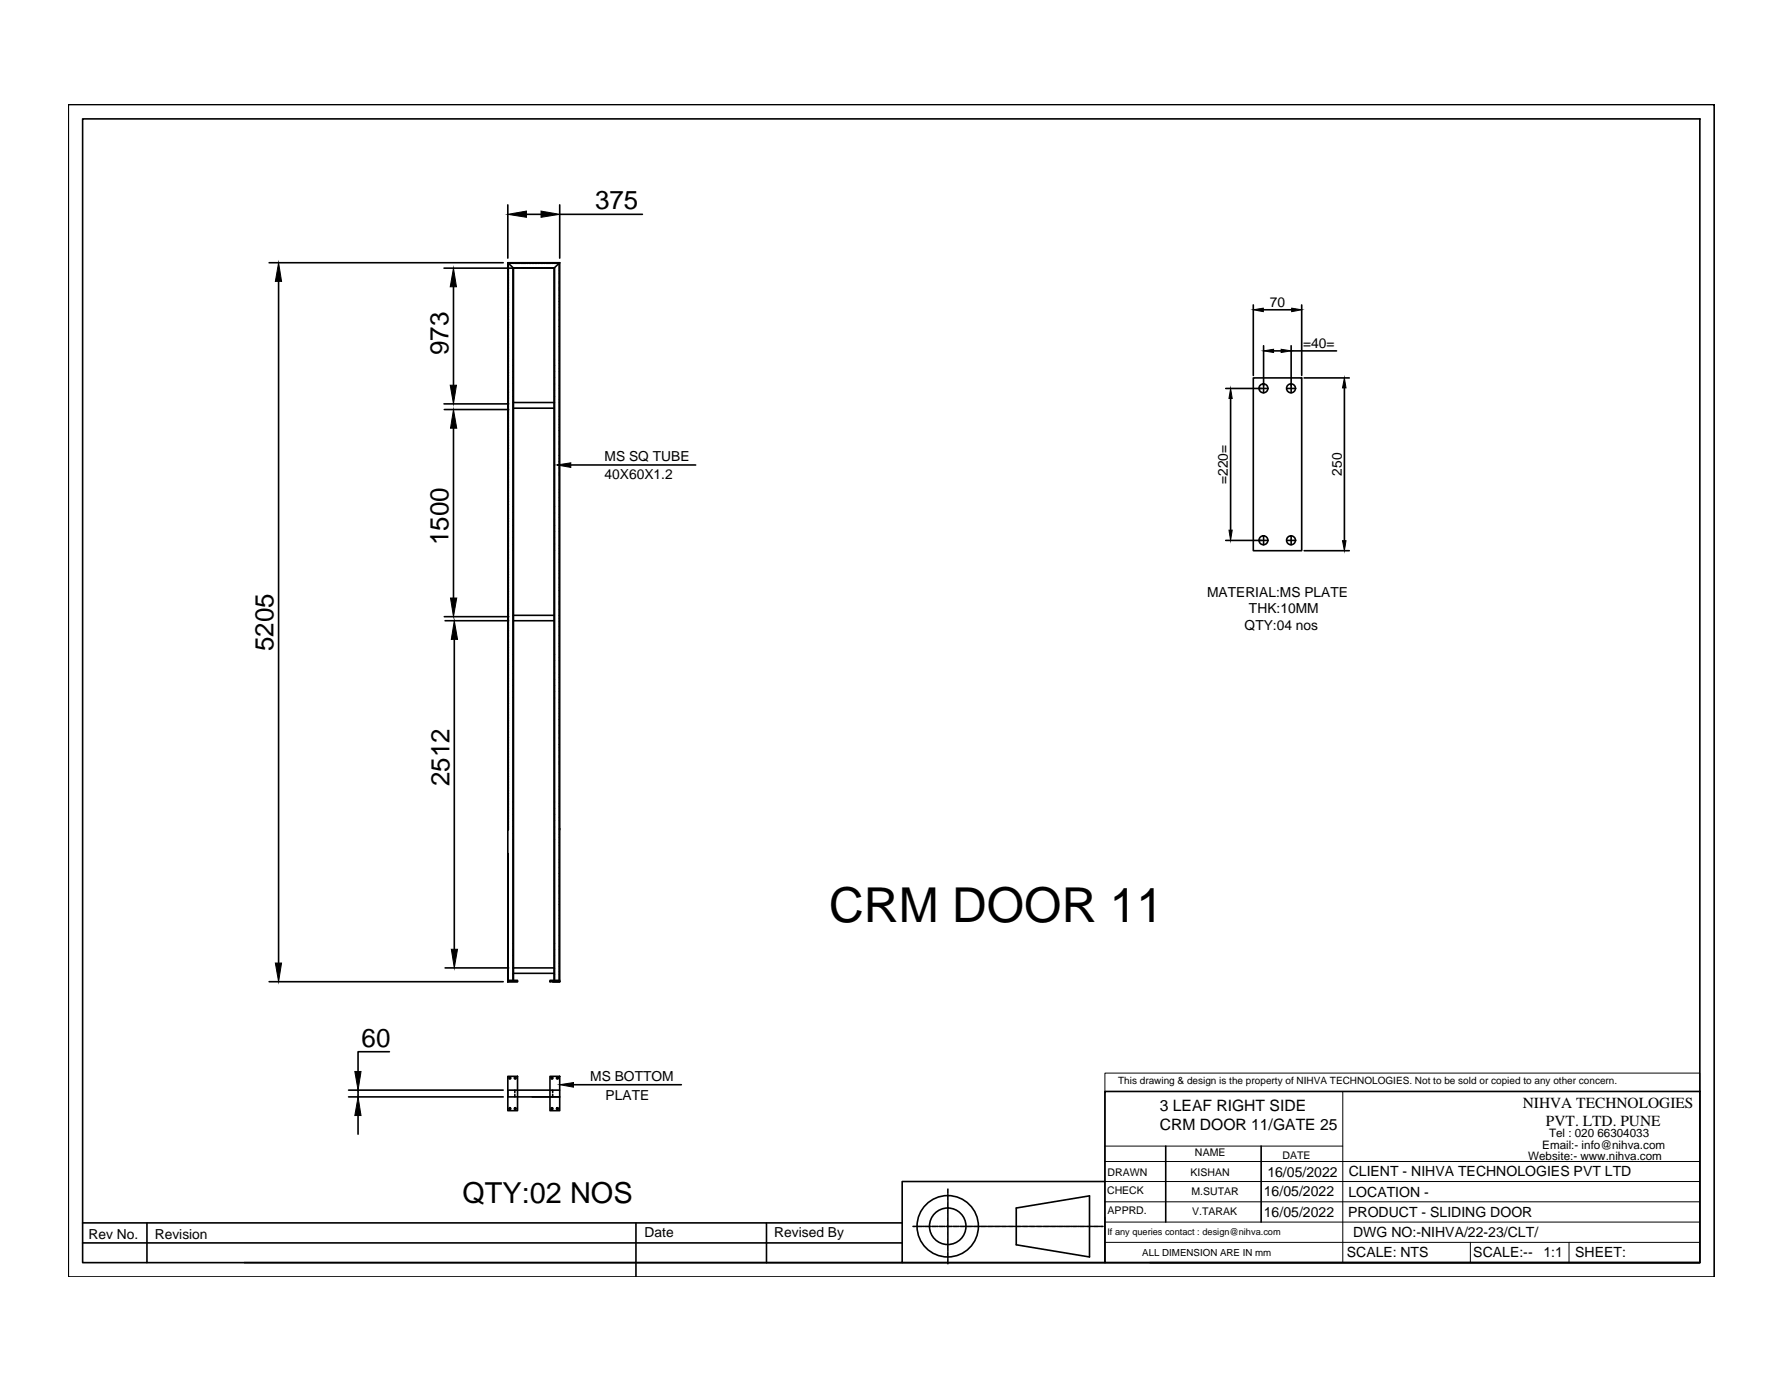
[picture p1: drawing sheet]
<svg xmlns="http://www.w3.org/2000/svg" width="279mm" height="216mm" viewBox="0 0 279 216" stroke-linecap="round" stroke-linejoin="round" font-family="sans-serif">
<!-- layer: 0 -->
<g fill="none" stroke="#000" stroke-width=".25">
<path d="M10.7 16.4h257.8v183.5h-257.8zM12.9 18.6h253.3v179.1h-253.3zM79.5 32.1v8.3M82.5 33.6h2.2M87.7 32.1v8.3M87.7 33.6h12.9M42.1 41.1h36.7M43.6 44.1v106.7M69.5 42h17.3M71 44.9v15.4M79.6 41.4v.2M79.6 41.7v.2"/>
<path d="M79.6 41.9v.2M79.6 42.1v.2M79.6 42.4v.2M79.6 42.7v.1M79.6 42.9v.1M79.6 43.1v.2M79.6 43.4v.1M79.6 43.6v.2M79.6 43.9v.1M79.6 44.1v.2M79.6 44.4v.1M79.6 44.6v.2"/>
<path d="M79.6 44.9v.1M79.6 45.1v.1M79.6 45.3v.2M79.6 45.6v.1M79.6 45.8v.2M79.6 46v.2M79.6 46.3v.2M79.6 46.6v.1M79.6 46.8v.1M79.6 47v.2M79.6 47.3v.1M79.6 47.5v.2"/>
<path d="M79.6 47.8v.1M79.6 48v.2M79.6 48.2v.2M79.6 48.5v.2M79.6 48.8v.1M79.6 49v.1M79.6 49.2v.2M79.6 49.5v.1M79.6 49.7v.2M79.6 49.9v.2M79.6 50.2v.2M79.6 50.4v.2"/>
<path d="M79.6 50.7v.1M79.6 50.9v.2M79.6 51.2v.1M79.6 51.4v.2M79.6 51.7v.1M79.6 51.9v.2M79.6 52.1v.2M79.6 52.4v.2M79.6 52.6v.2M79.6 52.9v.1M79.6 53.1v.2M79.6 53.4v.1"/>
<path d="M79.6 53.6v.1M79.6 53.8v.2M79.6 54.1v.2M79.6 54.3v.2M79.6 54.6v.1M79.6 54.8v.2M79.6 55.1v.1M79.6 55.3v.2M79.6 55.6v.1M79.6 55.8v.2M79.6 56v.2M79.6 56.3v.2"/>
<path d="M79.6 56.5v.2M79.6 56.8v.1M79.6 57v.2M79.6 57.3v.1M79.6 57.5v.1M79.6 57.7v.2M79.6 58v.2M79.6 58.2v.2M79.6 58.4v.2M79.6 58.7v.2M79.6 59v.1M79.6 59.2v.2"/>
<path d="M79.6 59.4v.2M79.6 59.7v.1M79.6 59.9v.2M79.8 41.2h-.2v.1M79.9 41.2h.1M80.1 41.2h.1M80.3 41.2h.2M80.3 42.1v.2M80.3 42.4v.2M80.3 42.7v.1M80.3 42.9v.1M80.3 43.1v.2"/>
<path d="M80.3 43.4v.1M80.3 43.6v.2M80.3 43.8v.2M80.3 44.1v.2M80.3 44.4v.1M80.3 44.6v.1M80.3 44.8v.2M80.3 45.1v.1M80.3 45.3v.2M80.3 45.6v.1M80.3 45.8v.2M80.3 46v.2"/>
<path d="M80.3 46.3v.2M80.3 46.6v.1M80.3 46.8v.1M80.3 47v.2M80.3 47.3v.1M80.3 47.5v.2M80.3 47.7v.2M80.3 48v.2M80.3 48.2v.2M80.3 48.5v.1M80.3 48.7v.2M80.3 49v.1"/>
<path d="M80.3 49.2v.2M80.3 49.5v.1M80.3 49.7v.2M80.3 49.9v.2M80.3 50.2v.2M80.3 50.4v.2M80.3 50.7v.1M80.3 50.9v.2M80.3 51.2v.1M80.3 51.4v.1M80.3 51.6v.2M80.3 51.9v.2"/>
<path d="M80.3 52.1v.2M80.3 52.4v.1M80.3 52.6v.2M80.3 52.9v.1M80.3 53.1v.2M80.3 53.4v.1M80.3 53.6v.1M80.3 53.8v.2M80.3 54.1v.2M80.3 54.3v.2M80.3 54.6v.1M80.3 54.8v.2"/>
<path d="M80.3 55.1v.1M80.3 55.3v.1M80.3 55.5v.2M80.3 55.8v.2M80.3 56v.2M80.3 56.2v.2M80.3 56.5v.2M80.3 56.8v.1M80.3 57v.2M80.3 57.2v.2M80.3 57.5v.1M80.3 57.7v.2"/>
<path d="M80.3 58v.2M80.3 58.2v.2M80.3 58.4v.2M80.3 58.7v.2M80.3 59v.1M80.3 59.2v.1M80.3 59.4v.2M80.3 59.7v.1M80.3 59.9v.2M80.5 41.9h-.2v.2M80.6 41.2h.2M80.6 41.9h.2"/>
<path d="M80.8 41.2h.2M80.8 41.9h.2M81.1 41.2h.1M81.1 41.9h.1M81.3 41.2h.2M81.3 41.9h.2M81.6 41.2h.1M81.6 41.9h.1M81.8 41.2h.2M81.8 41.9h.2M82 41.2h.2M82 41.9h.2"/>
<path d="M82.3 41.2h.2M82.3 41.9h.2M82.5 41.2h.2M82.5 41.9h.2M82.8 41.2h.2M82.8 41.9h.2M83 41.2h.2M83 41.9h.2M83.3 41.2h.1M83.3 41.9h.1M83.5 41.2h.2M83.5 41.9h.2"/>
<path d="M83.8 41.2h.1M83.8 41.9h.1M84 41.2h.1M84 41.9h.1M84.2 41.2h.2M84.2 41.9h.2M84.5 41.2h.2M84.5 41.9h.2M84.7 41.2h.2M84.7 41.9h.2M84.9 41.2h.2M84.9 41.9h.2"/>
<path d="M85.2 41.2h.2M85.2 41.9h.2M85.5 41.2h.1M85.5 41.9h.1M85.7 41.2h.2M85.7 41.9h.2M85.9 41.2h.2M85.9 41.9h.2M86.2 41.2h.1M86.2 41.9h.1M86.4 41.2h.2M86.4 41.9h.2"/>
<path d="M86.7 41.2h.2M86.7 41.9h.2v.2M86.8 42v111.5M86.9 42.1v.2M86.9 42.4v.2M86.9 42.7v.1M86.9 42.9v.1M86.9 43.1v.2M86.9 43.4v.1M86.9 43.6v.2M86.9 43.8v.2M86.9 44.1v.2"/>
<path d="M86.9 44.4v.1M86.9 44.6v.1M86.9 44.8v.2M86.9 45.1v.1M86.9 45.3v.2M86.9 45.6v.1M86.9 45.8v.2M86.9 46v.2M86.9 46.3v.2M86.9 46.6v.1M86.9 46.8v.1M86.9 47v.2"/>
<path d="M86.9 47.3v.1M86.9 47.5v.2M86.9 47.7v.2M86.9 48v.2M86.9 48.2v.2M86.9 48.5v.1M86.9 48.7v.2M86.9 49v.1M86.9 49.2v.2M86.9 49.5v.1M86.9 49.7v.2M86.9 49.9v.2"/>
<path d="M86.9 50.2v.2M86.9 50.4v.2M86.9 50.7v.1M86.9 50.9v.2M86.9 51.2v.1M86.9 51.4v.1M86.9 51.6v.2M86.9 51.9v.2M86.9 52.1v.2M86.9 52.4v.1M86.9 52.6v.2M86.9 52.9v.1"/>
<path d="M86.9 53.1v.2M86.9 53.4v.1M86.9 53.6v.1M86.9 53.8v.2M86.9 54.1v.2M86.9 54.3v.2M86.9 54.6v.1M86.9 54.8v.2M86.9 55.1v.1M86.9 55.3v.1M86.9 55.5v.2M86.9 55.8v.2"/>
<path d="M86.9 56v.2M86.9 56.2v.2M86.9 56.5v.2M86.9 56.8v.1M86.9 57v.2M86.9 57.2v.2M86.9 57.5v.1M86.9 57.7v.2M86.9 58v.2M86.9 58.2v.2M86.9 58.4v.2M86.9 58.7v.2"/>
<path d="M86.9 59v.1M86.9 59.2v.1M86.9 59.4v.2M86.9 59.7v.1M86.9 59.9v.2M86.9 41.2h.2M87.2 41.2h.1M87.4 41.2h.2v.1M87.6 41.4v.2M87.6 41.6v.2M87.6 41.9v.2M87.6 42.1v.2"/>
<path d="M87.6 42.4v.1M87.6 42.6v.2M87.6 42.9v.1M87.6 43.1v.2M87.6 43.4v.1M87.6 43.6v.2M87.6 43.8v.2M87.6 44.1v.2M87.6 44.3v.2M87.6 44.6v.1M87.6 44.8v.2M87.6 45.1v.1"/>
<path d="M87.6 45.3v.2M87.6 45.5v.2M87.6 45.8v.2M87.6 46v.2M87.6 46.3v.1M87.6 46.5v.2M87.6 46.8v.1M87.6 47v.2M87.6 47.2v.2M87.6 47.5v.2M87.6 47.7v.2M87.6 48v.2"/>
<path d="M87.6 48.2v.2M87.6 48.5v.1M87.6 48.7v.2M87.6 49v.1M87.6 49.2v.1M87.6 49.4v.2M87.6 49.7v.2M87.6 49.9v.2M87.6 50.2v.1M87.6 50.4v.2M87.6 50.7v.1M87.6 50.9v.2"/>
<path d="M87.6 51.1v.2M87.6 51.4v.1M87.6 51.6v.2M87.6 51.9v.1M87.6 52.1v.2M87.6 52.4v.1M87.6 52.6v.2M87.6 52.9v.1M87.6 53.1v.1M87.6 53.3v.2M87.6 53.6v.1M87.6 53.8v.2"/>
<path d="M87.6 54v.2M87.6 54.3v.2M87.6 54.6v.1M87.6 54.8v.1M87.6 55v.2M87.6 55.3v.1M87.6 55.5v.2M87.6 55.8v.1M87.6 56v.2M87.6 56.2v.2M87.6 56.5v.2M87.6 56.8v.1"/>
<path d="M87.6 57v.1M87.6 57.2v.2M87.6 57.5v.1M87.6 57.7v.2M87.6 57.9v.2M87.6 58.2v.2M87.6 58.4v.2M87.6 58.7v.1M87.6 58.9v.2M87.6 59.2v.1M87.6 59.4v.2M87.6 59.7v.1"/>
<path d="M87.6 59.9v.2M87.7 41.1h-8.2v88.8M87.7 41.1v112.6h-1.1M87.7 41.1l-.9 .9M196.3 59.2h7.6v27h-7.6zM196.3 47.7v11.1M197.9 48.5h4.4M197.9 54.1v6.5M199.5 54.9h1.1M202.2 54.1v6.5M202.2 54.9h7.1M203.9 47.7v11.1"/>
<path d="M204.2 59.2h7.1M69.5 63.2h10.2M69.6 64.1h10.1M71 67v26.6M79.5 62.8v67.1v-.2M79.6 60.2v.2M79.6 60.4v.2M79.6 60.6v.2M79.6 60.9v.2M79.6 61.2v.1M79.6 61.4v.1M79.6 61.6v.2"/>
<path d="M79.6 61.9v.1M79.6 62.1v.2M79.6 62.3v.2M79.6 62.6v.2M79.6 62.9v.1M79.6 63.1v.2M79.6 63.3v.2M79.6 63.6v.1M79.6 63.8v.2M79.6 64.1v.1M79.6 64.3v.2M79.6 64.5v.2"/>
<path d="M79.6 64.8v.2M79.6 65.1v.1M79.6 65.3v.1M79.6 65.5v.2M79.6 65.8v.1M79.6 66v.2M79.6 66.2v.2M79.6 66.5v.2M79.6 66.7v.2M79.6 67v.1M79.6 67.2v.2M79.6 67.5v.1"/>
<path d="M79.6 67.7v.2M79.6 68v.1M79.6 68.2v.2M79.6 68.4v.2M79.6 68.7v.2M79.6 68.9v.2M79.6 69.2v.1M79.6 69.4v.2M79.6 69.7v.1M79.6 69.9v.1M79.6 70.1v.2M79.6 70.4v.2"/>
<path d="M79.6 70.6v.2M79.6 70.9v.1M79.6 71.1v.2M79.6 71.4v.1M79.6 71.6v.2M79.6 71.9v.1M79.6 72.1v.1M79.6 72.3v.2M79.6 72.6v.2M79.6 72.8v.2M79.6 73.1v.1M79.6 73.3v.2"/>
<path d="M79.6 73.6v.1M79.6 73.8v.1M79.6 74v.2M79.6 74.3v.2M79.6 74.5v.2M79.6 74.8v.1M79.6 75v.2M79.6 75.3v.1M79.6 75.5v.2M79.6 75.8v.1M79.6 76v.1M79.6 76.2v.2"/>
<path d="M79.6 76.5v.2M79.6 76.7v.2M79.6 76.9v.2M79.6 77.2v.2M79.6 77.5v.1M79.6 77.7v.1M79.6 77.9v.2M79.6 78.2v.1M79.6 78.4v.2M79.6 78.7v.1M79.6 78.9v.2M79.6 79.1v.2"/>
<path d="M79.6 79.4v.2M79.6 79.6v.2M79.6 79.9v.1M80.3 60.1v.2M80.3 60.4v.2M80.3 60.6v.2M80.3 60.9v.2M80.3 61.1v.2M80.3 61.4v.1M80.3 61.6v.2M80.3 61.9v.1M80.3 62.1v.2"/>
<path d="M80.3 62.3v.2M80.3 62.6v.2M80.3 62.9v.1M80.3 63.1v.1M80.3 63.3v.2M80.3 63.6v.1M80.3 63.8v.2M80.3 64v.2M80.3 64.3v.2M80.3 64.5v.2M80.3 64.8v.1M80.3 65v.2"/>
<path d="M80.3 65.3v.1M80.3 65.5v.2M80.3 65.8v.1M80.3 66v.2M80.3 66.2v.2M80.3 66.5v.2M80.3 66.7v.2M80.3 67v.1M80.3 67.2v.2M80.3 67.5v.1M80.3 67.7v.1M80.3 67.9v.2"/>
<path d="M80.3 68.2v.2M80.3 68.4v.2M80.3 68.7v.1M80.3 68.9v.2M80.3 69.2v.1M80.3 69.4v.2M80.3 69.7v.1M80.3 69.9v.1M80.3 70.1v.2M80.3 70.4v.2M80.3 70.6v.2M80.3 70.9v.1"/>
<path d="M80.3 71.1v.2M80.3 71.4v.1M80.3 71.6v.1M80.3 71.8v.2M80.3 72.1v.1M80.3 72.3v.2M80.3 72.6v.1M80.3 72.8v.2M80.3 73.1v.1M80.3 73.3v.2M80.3 73.6v.1M80.3 73.8v.1"/>
<path d="M80.3 74v.2M80.3 74.3v.2M80.3 74.5v.2M80.3 74.7v.2M80.3 75v.2M80.3 75.3v.1M80.3 75.5v.1M80.3 75.7v.2M80.3 76v.1M80.3 76.2v.2M80.3 76.5v.1M80.3 76.7v.2"/>
<path d="M80.3 76.9v.2M80.3 77.2v.2M80.3 77.5v.1M80.3 77.7v.1M80.3 77.9v.2M80.3 78.2v.1M80.3 78.4v.2M80.3 78.6v.2M80.3 78.9v.2M80.3 79.1v.2M80.3 79.4v.1M80.3 79.6v.2"/>
<path d="M80.3 79.9v.1M80.4 63.9h6.4M80.4 63h6.4M86.9 60.1v.2M86.9 60.4v.2M86.9 60.6v.2M86.9 60.9v.2M86.9 61.1v.2M86.9 61.4v.1M86.9 61.6v.2M86.9 61.9v.1M86.9 62.1v.2"/>
<path d="M86.9 62.3v.2M86.9 62.6v.2M86.9 62.9v.1M86.9 63.1v.1M86.9 63.3v.2M86.9 63.6v.1M86.9 63.8v.2M86.9 64v.2M86.9 64.3v.2M86.9 64.5v.2M86.9 64.8v.1M86.9 65v.2"/>
<path d="M86.9 65.3v.1M86.9 65.5v.2M86.9 65.8v.1M86.9 66v.2M86.9 66.2v.2M86.9 66.5v.2M86.9 66.7v.2M86.9 67v.1M86.9 67.2v.2M86.9 67.5v.1M86.9 67.7v.1M86.9 67.9v.2"/>
<path d="M86.9 68.2v.2M86.9 68.4v.2M86.9 68.7v.1M86.9 68.9v.2M86.9 69.2v.1M86.9 69.4v.2M86.9 69.7v.1M86.9 69.9v.1M86.9 70.1v.2M86.9 70.4v.2M86.9 70.6v.2M86.9 70.9v.1"/>
<path d="M86.9 71.1v.2M86.9 71.4v.1M86.9 71.6v.1M86.9 71.8v.2M86.9 72.1v.1M86.9 72.3v.2M86.9 72.6v.1M86.9 72.8v.2M86.9 73.1v.1M86.9 73.3v.2M86.9 73.6v.1M86.9 73.8v.1"/>
<path d="M86.9 74v.2M86.9 74.3v.2M86.9 74.5v.2M86.9 74.7v.2M86.9 75v.2M86.9 75.3v.1M86.9 75.5v.1M86.9 75.7v.2M86.9 76v.1M86.9 76.2v.2M86.9 76.5v.1M86.9 76.7v.2"/>
<path d="M86.9 76.9v.2M86.9 77.2v.2M86.9 77.5v.1M86.9 77.7v.1M86.9 77.9v.2M86.9 78.2v.1M86.9 78.4v.2M86.9 78.6v.2M86.9 78.9v.2M86.9 79.1v.2M86.9 79.4v.1M86.9 79.6v.2"/>
<path d="M86.9 79.9v.1M87.6 60.1v.2M87.6 60.4v.2M87.6 60.6v.2M87.6 60.9v.1M87.6 61.1v.2M87.6 61.4v.1M87.6 61.6v.2M87.6 61.8v.2M87.6 62.1v.2M87.6 62.3v.2M87.6 62.6v.1"/>
<path d="M87.6 62.8v.2M87.6 63.1v.1M87.6 63.3v.2M87.6 63.6v.1M87.6 63.8v.2M87.6 64v.2M87.6 64.3v.2M87.6 64.5v.2M87.6 64.8v.1M87.6 65v.2M87.6 65.3v.1M87.6 65.5v.1"/>
<path d="M87.6 65.7v.2M87.6 66v.2M87.6 66.2v.2M87.6 66.5v.1M87.6 66.7v.2M87.6 67v.1M87.6 67.2v.2M87.6 67.4v.2M87.6 67.7v.1M87.6 67.9v.2M87.6 68.2v.2M87.6 68.4v.2"/>
<path d="M87.6 68.7v.1M87.6 68.9v.2M87.6 69.2v.1M87.6 69.4v.1M87.6 69.6v.2M87.6 69.9v.1M87.6 70.1v.2M87.6 70.3v.2M87.6 70.6v.2M87.6 70.9v.1M87.6 71.1v.2M87.6 71.3v.2"/>
<path d="M87.6 71.6v.1M87.6 71.8v.2M87.6 72.1v.1M87.6 72.3v.2M87.6 72.5v.2M87.6 72.8v.2M87.6 73.1v.1M87.6 73.3v.1M87.6 73.5v.2M87.6 73.8v.1M87.6 74v.2M87.6 74.2v.2"/>
<path d="M87.6 74.5v.2M87.6 74.7v.2M87.6 75v.1M87.6 75.2v.2M87.6 75.5v.1M87.6 75.7v.2M87.6 76v.1M87.6 76.2v.2M87.6 76.4v.2M87.6 76.7v.2M87.6 76.9v.2M87.6 77.2v.1"/>
<path d="M87.6 77.4v.2M87.6 77.7v.1M87.6 77.9v.1M87.6 78.1v.2M87.6 78.4v.2M87.6 78.6v.2M87.6 78.9v.1M87.6 79.1v.2M87.6 79.4v.1M87.6 79.6v.2M87.6 79.9v.1M89.4 72.8h19.6"/>
<path d="M192 60.8h5.8M192.7 62.4v20.6M197.9 60.8h.1M197.9 60.7v.2M197.9 60.9v.6M198.1 60.8h.5M201.5 60.8h.6M202.2 60.8h.1M202.2 60.7v.2M202.2 60.9v.6M202.4 60.8h.5M210.6 60.7v24"/>
<path d="M69.6 96.5h10.1M69.7 97.2h10M79.6 80.1v.2M79.6 80.4v.1M79.6 80.6v.2M79.6 80.8v.2M79.6 81.1v.2M79.6 81.4v.1M79.6 81.6v.1M79.6 81.8v.2M79.6 82.1v.1M79.6 82.3v.2"/>
<path d="M79.6 82.5v.2M79.6 82.8v.2M79.6 83v.2M79.6 83.3v.2M79.6 83.5v.2M79.6 83.8v.1M79.6 84v.2M79.6 84.3v.1M79.6 84.5v.2M79.6 84.7v.2M79.6 85v.2M79.6 85.2v.2"/>
<path d="M79.6 85.5v.1M79.6 85.7v.2M79.6 86v.1M79.6 86.2v.2M79.6 86.4v.2M79.6 86.7v.2M79.6 86.9v.2M79.6 87.2v.1M79.6 87.4v.2M79.6 87.7v.1M79.6 87.9v.2M79.6 88.2v.1"/>
<path d="M79.6 88.4v.1M79.6 88.6v.2M79.6 88.9v.2M79.6 89.1v.2M79.6 89.4v.1M79.6 89.6v.2M79.6 89.9v.1M79.6 90.1v.1M79.6 90.3v.2M79.6 90.6v.1M79.6 90.8v.2M79.6 91.1v.1"/>
<path d="M79.6 91.3v.2M79.6 91.6v.1M79.6 91.8v.2M79.6 92.1v.1M79.6 92.3v.1M79.6 92.5v.2M79.6 92.8v.1M79.6 93v.2M79.6 93.2v.2M79.6 93.5v.2M79.6 93.8v.1M79.6 94v.1"/>
<path d="M79.6 94.2v.2M79.6 94.5v.1M79.6 94.7v.2M79.6 95v.1M79.6 95.2v.2M79.6 95.4v.2M79.6 95.7v.2M79.6 96v.1M79.6 96.2v.1M79.6 96.4v.2M79.6 96.7v.1M79.6 96.9v.2"/>
<path d="M79.6 97.1v.2M79.6 97.4v.2M79.6 97.6v.2M79.6 97.9v.1M79.6 98.1v.2M79.6 98.4v.1M79.6 98.6v.2M79.6 98.9v.1M79.6 99.1v.2M79.6 99.3v.2M79.6 99.6v.2M79.6 99.9v.1"/>
<path d="M80.3 80.1v.2M80.3 80.3v.2M80.3 80.6v.2M80.3 80.8v.2M80.3 81.1v.2M80.3 81.3v.2M80.3 81.6v.1M80.3 81.8v.2M80.3 82.1v.1M80.3 82.3v.2M80.3 82.5v.2M80.3 82.8v.2"/>
<path d="M80.3 83v.2M80.3 83.3v.1M80.3 83.5v.2M80.3 83.8v.1M80.3 84v.2M80.3 84.2v.2M80.3 84.5v.2M80.3 84.7v.2M80.3 85v.2M80.3 85.2v.2M80.3 85.5v.1M80.3 85.7v.2"/>
<path d="M80.3 86v.1M80.3 86.2v.1M80.3 86.4v.2M80.3 86.7v.2M80.3 86.9v.2M80.3 87.2v.1M80.3 87.4v.2M80.3 87.7v.1M80.3 87.9v.1M80.3 88.1v.2M80.3 88.4v.1M80.3 88.6v.2"/>
<path d="M80.3 88.9v.1M80.3 89.1v.2M80.3 89.4v.1M80.3 89.6v.2M80.3 89.9v.1M80.3 90.1v.1M80.3 90.3v.2M80.3 90.6v.1M80.3 90.8v.2M80.3 91v.2M80.3 91.3v.2M80.3 91.6v.1"/>
<path d="M80.3 91.8v.1M80.3 92v.2M80.3 92.3v.1M80.3 92.5v.2M80.3 92.8v.1M80.3 93v.2M80.3 93.2v.2M80.3 93.5v.2M80.3 93.8v.1M80.3 94v.1M80.3 94.2v.2M80.3 94.5v.1"/>
<path d="M80.3 94.7v.2M80.3 94.9v.2M80.3 95.2v.2M80.3 95.4v.2M80.3 95.7v.1M80.3 95.9v.2M80.3 96.2v.1M80.3 96.4v.2M80.3 96.7v.1M80.3 96.9v.2M80.3 97.1v.2M80.3 97.4v.2"/>
<path d="M80.3 97.6v.2M80.3 97.9v.1M80.3 98.1v.2M80.3 98.4v.1M80.3 98.6v.1M80.3 98.8v.2M80.3 99.1v.2M80.3 99.3v.2M80.3 99.6v.1M80.3 99.8v.2M80.4 97.2h6.4M80.4 96.3h6.4"/>
<path d="M86.9 80.1v.2M86.9 80.3v.2M86.9 80.6v.2M86.9 80.8v.2M86.9 81.1v.2M86.9 81.3v.2M86.9 81.6v.1M86.9 81.8v.2M86.9 82.1v.1M86.9 82.3v.2M86.9 82.5v.2M86.9 82.8v.2"/>
<path d="M86.9 83v.2M86.9 83.3v.1M86.9 83.5v.2M86.9 83.8v.1M86.9 84v.2M86.9 84.2v.2M86.9 84.5v.2M86.9 84.7v.2M86.9 85v.2M86.9 85.2v.2M86.9 85.5v.1M86.9 85.7v.2"/>
<path d="M86.9 86v.1M86.9 86.2v.1M86.9 86.4v.2M86.9 86.7v.2M86.9 86.9v.2M86.9 87.2v.1M86.9 87.4v.2M86.9 87.7v.1M86.9 87.9v.1M86.9 88.1v.2M86.9 88.4v.1M86.9 88.6v.2"/>
<path d="M86.9 88.9v.1M86.9 89.1v.2M86.9 89.4v.1M86.9 89.6v.2M86.9 89.9v.1M86.9 90.1v.1M86.9 90.3v.2M86.9 90.6v.1M86.9 90.8v.2M86.9 91v.2M86.9 91.3v.2M86.9 91.6v.1"/>
<path d="M86.9 91.8v.1M86.9 92v.2M86.9 92.3v.1M86.9 92.5v.2M86.9 92.8v.1M86.9 93v.2M86.9 93.2v.2M86.9 93.5v.2M86.9 93.8v.1M86.9 94v.1M86.9 94.2v.2M86.9 94.5v.1"/>
<path d="M86.9 94.7v.2M86.9 94.9v.2M86.9 95.2v.2M86.9 95.4v.2M86.9 95.7v.1M86.9 95.9v.2M86.9 96.2v.1M86.9 96.4v.2M86.9 96.7v.1M86.9 96.9v.2M86.9 97.1v.2M86.9 97.4v.2"/>
<path d="M86.9 97.6v.2M86.9 97.9v.1M86.9 98.1v.2M86.9 98.4v.1M86.9 98.6v.1M86.9 98.8v.2M86.9 99.1v.2M86.9 99.3v.2M86.9 99.6v.1M86.9 99.8v.2M87.6 80.1v.1M87.6 80.3v.2"/>
<path d="M87.6 80.6v.2M87.6 80.8v.2M87.6 81.1v.1M87.6 81.3v.2M87.6 81.6v.1M87.6 81.8v.1M87.6 82v.2M87.6 82.3v.2M87.6 82.5v.2M87.6 82.8v.1M87.6 83v.2M87.6 83.3v.1"/>
<path d="M87.6 83.5v.2M87.6 83.8v.1M87.6 84v.1M87.6 84.2v.2M87.6 84.5v.2M87.6 84.7v.2M87.6 84.9v.2M87.6 85.2v.2M87.6 85.5v.1M87.6 85.7v.1M87.6 85.9v.2M87.6 86.2v.1"/>
<path d="M87.6 86.4v.2M87.6 86.7v.1M87.6 86.9v.2M87.6 87.2v.1M87.6 87.4v.2M87.6 87.7v.1M87.6 87.9v.1M87.6 88.1v.2M87.6 88.4v.1M87.6 88.6v.2M87.6 88.8v.2M87.6 89.1v.2"/>
<path d="M87.6 89.4v.1M87.6 89.6v.1M87.6 89.8v.2M87.6 90.1v.1M87.6 90.3v.2M87.6 90.5v.2M87.6 90.8v.2M87.6 91v.2M87.6 91.3v.2M87.6 91.5v.2M87.6 91.8v.1M87.6 92v.2"/>
<path d="M87.6 92.3v.1M87.6 92.5v.2M87.6 92.7v.2M87.6 93v.2M87.6 93.2v.2M87.6 93.5v.1M87.6 93.7v.2M87.6 94v.1M87.6 94.2v.2M87.6 94.4v.2M87.6 94.7v.2M87.6 94.9v.2"/>
<path d="M87.6 95.2v.2M87.6 95.4v.2M87.6 95.7v.1M87.6 95.9v.2M87.6 96.2v.1M87.6 96.4v.1M87.6 96.6v.2M87.6 96.9v.2M87.6 97.1v.2M87.6 97.4v.1M87.6 97.6v.2M87.6 97.9v.1"/>
<path d="M87.6 98.1v.1M87.6 98.3v.2M87.6 98.6v.1M87.6 98.8v.2M87.6 99.1v.1M87.6 99.3v.2M87.6 99.6v.1M87.6 99.8v.2M192 84.6h5.8M197.9 84.6h.1M197.9 83.9v.5M197.9 84.5v.2"/>
<path d="M197.9 84.7v.6M198.1 84.6h.5M201.5 84.6h.6M202.2 84.6h.1M202.2 83.9v.5M202.2 84.5v.2M202.2 84.7v.6M202.4 84.6h.5M204.2 86.2h7.1M71.1 100.1v48.5M79.6 100.1v.1M79.6 100.3v.2"/>
<path d="M79.6 100.6v.1M79.6 100.8v.2M79.6 101v.2M79.6 101.3v.2M79.6 101.5v.2M79.6 101.8v.1M79.6 102v.2M79.6 102.3v.1M79.6 102.5v.2M79.6 102.7v.2M79.6 103v.2M79.6 103.2v.2"/>
<path d="M79.6 103.5v.2M79.6 103.7v.2M79.6 104v.1M79.6 104.2v.2M79.6 104.5v.1M79.6 104.7v.1M79.6 104.9v.2M79.6 105.2v.2M79.6 105.4v.2M79.6 105.6v.2M79.6 105.9v.2M79.6 106.2v.1"/>
<path d="M79.6 106.4v.2M79.6 106.6v.2M79.6 106.9v.1M79.6 107.1v.2M79.6 107.4v.2M79.6 107.6v.2M79.6 107.9v.1M79.6 108.1v.2M79.6 108.4v.1M79.6 108.6v.1M79.6 108.8v.2M79.6 109.1v.1"/>
<path d="M79.6 109.3v.2M79.6 109.5v.2M79.6 109.8v.2M79.6 110.1v.1M79.6 110.3v.1M79.6 110.5v.2M79.6 110.8v.1M79.6 111v.2M79.6 111.3v.1M79.6 111.5v.2M79.6 111.7v.2M79.6 112v.2"/>
<path d="M79.6 112.3v.1M79.6 112.5v.1M79.6 112.7v.2M79.6 113v.1M79.6 113.2v.2M79.6 113.4v.2M79.6 113.7v.2M79.6 113.9v.2M79.6 114.2v.1M79.6 114.4v.2M79.6 114.7v.1M79.6 114.9v.2"/>
<path d="M79.6 115.2v.1M79.6 115.4v.2M79.6 115.6v.2M79.6 115.9v.2M79.6 116.1v.2M79.6 116.4v.1M79.6 116.6v.2M79.6 116.9v.1M79.6 117.1v.1M79.6 117.3v.2M79.6 117.6v.2M79.6 117.8v.2"/>
<path d="M79.6 118.1v.1M79.6 118.3v.2M79.6 118.6v.1M79.6 118.8v.2M79.6 119.1v.1M79.6 119.3v.2M79.6 119.5v.2M79.6 119.8v.2M80.3 100.1v.1M80.3 100.3v.2M80.3 100.6v.1M80.3 100.8v.2"/>
<path d="M80.3 101v.2M80.3 101.3v.2M80.3 101.5v.2M80.3 101.8v.1M80.3 102v.2M80.3 102.3v.1M80.3 102.5v.1M80.3 102.7v.2M80.3 103v.2M80.3 103.2v.2M80.3 103.4v.2M80.3 103.7v.2"/>
<path d="M80.3 104v.1M80.3 104.2v.2M80.3 104.4v.2M80.3 104.7v.1M80.3 104.9v.2M80.3 105.2v.2M80.3 105.4v.2M80.3 105.6v.2M80.3 105.9v.2M80.3 106.2v.1M80.3 106.4v.1M80.3 106.6v.2"/>
<path d="M80.3 106.9v.1M80.3 107.1v.2M80.3 107.3v.2M80.3 107.6v.2M80.3 107.9v.1M80.3 108.1v.2M80.3 108.3v.2M80.3 108.6v.1M80.3 108.8v.2M80.3 109.1v.1M80.3 109.3v.2M80.3 109.5v.2"/>
<path d="M80.3 109.8v.2M80.3 110.1v.1M80.3 110.3v.1M80.3 110.5v.2M80.3 110.8v.1M80.3 111v.2M80.3 111.2v.2M80.3 111.5v.2M80.3 111.7v.2M80.3 112v.1M80.3 112.2v.2M80.3 112.5v.1"/>
<path d="M80.3 112.7v.2M80.3 113v.1M80.3 113.2v.2M80.3 113.4v.2M80.3 113.7v.2M80.3 113.9v.2M80.3 114.2v.1M80.3 114.4v.2M80.3 114.7v.1M80.3 114.9v.1M80.3 115.1v.2M80.3 115.4v.2"/>
<path d="M80.3 115.6v.2M80.3 115.9v.1M80.3 116.1v.2M80.3 116.4v.1M80.3 116.6v.2M80.3 116.9v.1M80.3 117.1v.1M80.3 117.3v.2M80.3 117.6v.2M80.3 117.8v.2M80.3 118.1v.1M80.3 118.3v.2"/>
<path d="M80.3 118.6v.1M80.3 118.8v.1M80.3 119v.2M80.3 119.3v.2M80.3 119.5v.2M80.3 119.8v.1M86.9 100.1v.1M86.9 100.3v.2M86.9 100.6v.1M86.9 100.8v.2M86.9 101v.2M86.9 101.3v.2"/>
<path d="M86.9 101.5v.2M86.9 101.8v.1M86.9 102v.2M86.9 102.3v.1M86.9 102.5v.1M86.9 102.7v.2M86.9 103v.2M86.9 103.2v.2M86.9 103.4v.2M86.9 103.7v.2M86.9 104v.1M86.9 104.2v.2"/>
<path d="M86.9 104.4v.2M86.9 104.7v.1M86.9 104.9v.2M86.9 105.2v.2M86.9 105.4v.2M86.9 105.6v.2M86.9 105.9v.2M86.9 106.2v.1M86.9 106.4v.1M86.9 106.6v.2M86.9 106.9v.1M86.9 107.1v.2"/>
<path d="M86.9 107.3v.2M86.9 107.6v.2M86.9 107.9v.1M86.9 108.1v.2M86.9 108.3v.2M86.9 108.6v.1M86.9 108.8v.2M86.9 109.1v.1M86.9 109.3v.2M86.9 109.5v.2M86.9 109.8v.2M86.9 110.1v.1"/>
<path d="M86.9 110.3v.1M86.9 110.5v.2M86.9 110.8v.1M86.9 111v.2M86.9 111.2v.2M86.9 111.5v.2M86.9 111.7v.2M86.9 112v.1M86.9 112.2v.2M86.9 112.5v.1M86.9 112.7v.2M86.9 113v.1"/>
<path d="M86.9 113.2v.2M86.9 113.4v.2M86.9 113.7v.2M86.9 113.9v.2M86.9 114.2v.1M86.9 114.4v.2M86.9 114.7v.1M86.9 114.9v.1M86.9 115.1v.2M86.9 115.4v.2M86.9 115.6v.2M86.9 115.9v.1"/>
<path d="M86.9 116.1v.2M86.9 116.4v.1M86.9 116.6v.2M86.9 116.9v.1M86.9 117.1v.1M86.9 117.3v.2M86.9 117.6v.2M86.9 117.8v.2M86.9 118.1v.1M86.9 118.3v.2M86.9 118.6v.1M86.9 118.8v.1"/>
<path d="M86.9 119v.2M86.9 119.3v.2M86.9 119.5v.2M86.9 119.8v.1M87.6 100.1v.1M87.6 100.3v.1M87.6 100.5v.2M87.6 100.8v.2M87.6 101v.2M87.6 101.2v.2M87.6 101.5v.2M87.6 101.8v.1"/>
<path d="M87.6 102v.1M87.6 102.2v.2M87.6 102.5v.1M87.6 102.7v.2M87.6 103v.1M87.6 103.2v.2M87.6 103.4v.2M87.6 103.7v.2M87.6 104v.1M87.6 104.2v.1M87.6 104.4v.2M87.6 104.7v.1"/>
<path d="M87.6 104.9v.2M87.6 105.1v.2M87.6 105.4v.2M87.6 105.6v.2M87.6 105.9v.1M87.6 106.1v.2M87.6 106.4v.1M87.6 106.6v.2M87.6 106.9v.1M87.6 107.1v.2M87.6 107.3v.2M87.6 107.6v.2"/>
<path d="M87.6 107.9v.1M87.6 108.1v.1M87.6 108.3v.2M87.6 108.6v.1M87.6 108.8v.2M87.6 109v.2M87.6 109.3v.2M87.6 109.5v.2M87.6 109.8v.1M87.6 110v.2M87.6 110.3v.1M87.6 110.5v.2"/>
<path d="M87.6 110.8v.1M87.6 111v.2M87.6 111.2v.2M87.6 111.5v.2M87.6 111.7v.2M87.6 112v.1M87.6 112.2v.2M87.6 112.5v.1M87.6 112.7v.1M87.6 112.9v.2M87.6 113.2v.2M87.6 113.4v.2"/>
<path d="M87.6 113.7v.1M87.6 113.9v.2M87.6 114.2v.1M87.6 114.4v.2M87.6 114.6v.2M87.6 114.9v.1M87.6 115.1v.2M87.6 115.4v.2M87.6 115.6v.2M87.6 115.9v.1M87.6 116.1v.2M87.6 116.4v.1"/>
<path d="M87.6 116.6v.1M87.6 116.8v.2M87.6 117.1v.1M87.6 117.3v.2M87.6 117.5v.2M87.6 117.8v.2M87.6 118.1v.1M87.6 118.3v.2M87.6 118.5v.2M87.6 118.8v.1M87.6 119v.2M87.6 119.3v.2"/>
<path d="M87.6 119.5v.2M87.6 119.7v.2M79.5 129.9v23.8v-20.1M79.5 129.9v-88.8l.9 .9v111.5M79.6 120v.2M79.6 120.3v.1M79.6 120.5v.2M79.6 120.8v.1M79.6 121v.1M79.6 121.2v.2M79.6 121.5v.2M79.6 121.7v.2"/>
<path d="M79.6 122v.1M79.6 122.2v.2M79.6 122.5v.1M79.6 122.7v.2M79.6 123v.1M79.6 123.2v.1M79.6 123.4v.2M79.6 123.7v.2M79.6 123.9v.2M79.6 124.1v.2M79.6 124.4v.2M79.6 124.7v.1"/>
<path d="M79.6 124.9v.1M79.6 125.1v.2M79.6 125.4v.1M79.6 125.6v.2M79.6 125.8v.2M79.6 126.1v.2M79.6 126.4v.1M79.6 126.6v.2M79.6 126.8v.2M79.6 127.1v.1M79.6 127.3v.2M79.6 127.6v.1"/>
<path d="M79.6 127.8v.2M79.6 128v.2M79.6 128.3v.2M79.6 128.6v.1M79.6 128.8v.1M79.6 129v.2M79.6 129.3v.1M79.6 129.5v.2M79.6 129.7v.2M80.3 120v.2M80.3 120.3v.1M80.3 120.5v.2"/>
<path d="M80.3 120.8v.1M80.3 121v.1M80.3 121.2v.2M80.3 121.5v.2M80.3 121.7v.2M80.3 121.9v.2M80.3 122.2v.2M80.3 122.5v.1M80.3 122.7v.1M80.3 122.9v.2M80.3 123.2v.1M80.3 123.4v.2"/>
<path d="M80.3 123.7v.1M80.3 123.9v.2M80.3 124.1v.2M80.3 124.4v.2M80.3 124.7v.1M80.3 124.9v.1M80.3 125.1v.2M80.3 125.4v.1M80.3 125.6v.2M80.3 125.8v.2M80.3 126.1v.2M80.3 126.4v.1"/>
<path d="M80.3 126.6v.1M80.3 126.8v.2M80.3 127.1v.1M80.3 127.3v.2M80.3 127.5v.2M80.3 127.8v.2M80.3 128v.2M80.3 128.3v.2M80.3 128.5v.2M80.3 128.8v.1M80.3 129v.2M80.3 129.3v.1"/>
<path d="M80.3 129.5v.2M80.3 129.7v.2M80.3 130v.2M80.3 130.2v.2M80.3 130.5v.1M80.3 130.7v.2M80.3 131v.1M80.3 131.2v.2M80.3 131.4v.2M80.3 131.7v.2M80.3 131.9v.2M80.3 132.2v.1"/>
<path d="M80.3 132.4v.2M80.3 132.7v.1M80.3 132.9v.2M80.3 133.2v.1M80.3 133.4v.1M80.3 133.6v.2M80.3 133.9v.2M80.3 134.1v.2M80.3 134.4v.1M80.3 134.6v.2M80.3 134.9v.1M80.3 135.1v.1"/>
<path d="M80.3 135.3v.2M80.3 135.6v.1M80.3 135.8v.2M80.3 136.1v.1M80.3 136.3v.2M80.3 136.6v.1M80.3 136.8v.2M80.3 137.1v.1M80.3 137.3v.1M80.3 137.5v.2M80.3 137.8v.2M80.3 138v.2"/>
<path d="M80.3 138.2v.2M80.3 138.5v.2M80.3 138.8v.1M80.3 139v.1M80.3 139.2v.2M80.3 139.5v.1M80.3 139.7v.2M80.3 140v.1M86.9 120v.2M86.9 120.3v.1M86.9 120.5v.2M86.9 120.8v.1"/>
<path d="M86.9 121v.1M86.9 121.2v.2M86.9 121.5v.2M86.9 121.7v.2M86.9 121.9v.2M86.9 122.2v.2M86.9 122.5v.1M86.9 122.7v.1M86.9 122.9v.2M86.9 123.2v.1M86.9 123.4v.2M86.9 123.7v.1"/>
<path d="M86.9 123.9v.2M86.9 124.1v.2M86.9 124.4v.2M86.9 124.7v.1M86.9 124.9v.1M86.9 125.1v.2M86.9 125.4v.1M86.9 125.6v.2M86.9 125.8v.2M86.9 126.1v.2M86.9 126.4v.1M86.9 126.6v.1"/>
<path d="M86.9 126.8v.2M86.9 127.1v.1M86.9 127.3v.2M86.9 127.5v.2M86.9 127.8v.2M86.9 128v.2M86.9 128.3v.2M86.9 128.5v.2M86.9 128.8v.1M86.9 129v.2M86.9 129.3v.1M86.9 129.5v.2"/>
<path d="M86.9 129.7v.2M86.9 130v.2M86.9 130.2v.2M86.9 130.5v.1M86.9 130.7v.2M86.9 131v.1M86.9 131.2v.2M86.9 131.4v.2M86.9 131.7v.2M86.9 131.9v.2M86.9 132.2v.1M86.9 132.4v.2"/>
<path d="M86.9 132.7v.1M86.9 132.9v.2M86.9 133.2v.1M86.9 133.4v.1M86.9 133.6v.2M86.9 133.9v.2M86.9 134.1v.2M86.9 134.4v.1M86.9 134.6v.2M86.9 134.9v.1M86.9 135.1v.1M86.9 135.3v.2"/>
<path d="M86.9 135.6v.1M86.9 135.8v.2M86.9 136.1v.1M86.9 136.3v.2M86.9 136.6v.1M86.9 136.8v.2M86.9 137.1v.1M86.9 137.3v.1M86.9 137.5v.2M86.9 137.8v.2M86.9 138v.2M86.9 138.2v.2"/>
<path d="M86.9 138.5v.2M86.9 138.8v.1M86.9 139v.1M86.9 139.2v.2M86.9 139.5v.1M86.9 139.7v.2M86.9 140v.1M87.6 120v.2M87.6 120.3v.1M87.6 120.5v.1M87.6 120.7v.2M87.6 121v.1"/>
<path d="M87.6 121.2v.2M87.6 121.4v.2M87.6 121.7v.2M87.6 121.9v.2M87.6 122.2v.1M87.6 122.4v.2M87.6 122.7v.1M87.6 122.9v.2M87.6 123.2v.1M87.6 123.4v.2M87.6 123.6v.2M87.6 123.9v.2"/>
<path d="M87.6 124.1v.2M87.6 124.4v.1M87.6 124.6v.2M87.6 124.9v.1M87.6 125.1v.2M87.6 125.3v.2M87.6 125.6v.2M87.6 125.8v.2M87.6 126.1v.1M87.6 126.3v.2M87.6 126.6v.1M87.6 126.8v.2"/>
<path d="M87.6 127.1v.1M87.6 127.3v.2M87.6 127.5v.2M87.6 127.8v.2M87.6 128v.2M87.6 128.3v.1M87.6 128.5v.2M87.6 128.8v.1M87.6 129v.1M87.6 129.2v.2M87.6 129.5v.2M87.6 129.7v.2"/>
<path d="M87.6 130v.1M87.6 130.2v.2M87.6 130.5v.1M87.6 130.7v.2M87.6 131v.1M87.6 131.2v.1M87.6 131.4v.2M87.6 131.7v.2M87.6 131.9v.2M87.6 132.2v.1M87.6 132.4v.2M87.6 132.7v.1"/>
<path d="M87.6 132.9v.1M87.6 133.1v.2M87.6 133.4v.1M87.6 133.6v.2M87.6 133.9v.1M87.6 134.1v.2M87.6 134.4v.1M87.6 134.6v.2M87.6 134.9v.1M87.6 135.1v.1M87.6 135.3v.2M87.6 135.6v.1"/>
<path d="M87.6 135.8v.2M87.6 136v.2M87.6 136.3v.2M87.6 136.6v.1M87.6 136.8v.1M87.6 137v.2M87.6 137.3v.1M87.6 137.5v.2M87.6 137.7v.2M87.6 138v.2M87.6 138.2v.2M87.6 138.5v.2"/>
<path d="M87.6 138.7v.2M87.6 139v.1M87.6 139.2v.2M87.6 139.5v.1M87.6 139.7v.2M87.6 139.9v.2M42.1 153.7h36.7M69.7 151.5h10M79.5 153.5h1.6v.2h-1.6zM79.5 153.7h1.6M80.3 140.2v.2M80.3 140.4v.2"/>
<path d="M80.3 140.7v.2M80.3 141v.1M80.3 141.2v.1M80.3 141.4v.2M80.3 141.7v.1M80.3 141.9v.2M80.3 142.1v.2M80.3 142.4v.2M80.3 142.6v.2M80.3 142.9v.1M80.3 143.1v.2M80.3 143.4v.1"/>
<path d="M80.3 143.6v.2M80.3 143.9v.1M80.3 144.1v.2M80.3 144.3v.2M80.3 144.6v.2M80.3 144.9v.1M80.3 145.1v.1M80.3 145.3v.2M80.3 145.6v.1M80.3 145.8v.2M80.3 146v.2M80.3 146.3v.2"/>
<path d="M80.3 146.5v.2M80.3 146.8v.1M80.3 147v.2M80.3 147.3v.1M80.3 147.5v.2M80.3 147.7v.2M80.3 148v.2M80.3 148.2v.2M80.3 148.5v.2M80.3 148.7v.2M80.3 149v.1M80.3 149.2v.2"/>
<path d="M80.3 149.5v.1M80.3 149.7v.1M80.3 149.9v.2M80.3 150.2v.2M80.3 150.4v.2M80.3 150.7v.1M80.3 150.9v.2M80.3 151.2v.1M80.3 151.4v.2M80.3 151.6v.2M80.3 151.9v.1M80.3 152.1v.2"/>
<path d="M80.3 152.4v.2M80.3 152.6v.2M80.3 152.9v.1M80.3 153.1v.2M80.3 153.4v.1M80.4 152.4h6.4M80.4 151.5h6.4M86.1 153.5h1.6v.2h-1.6zM86.9 140.2v.2M86.9 140.4v.2M86.9 140.7v.2M86.9 141v.1"/>
<path d="M86.9 141.2v.1M86.9 141.4v.2M86.9 141.7v.1M86.9 141.9v.2M86.9 142.1v.2M86.9 142.4v.2M86.9 142.6v.2M86.9 142.9v.1M86.9 143.1v.2M86.9 143.4v.1M86.9 143.6v.2M86.9 143.9v.1"/>
<path d="M86.9 144.1v.2M86.9 144.3v.2M86.9 144.6v.2M86.9 144.9v.1M86.9 145.1v.1M86.9 145.3v.2M86.9 145.6v.1M86.9 145.8v.2M86.9 146v.2M86.9 146.3v.2M86.9 146.5v.2M86.9 146.8v.1"/>
<path d="M86.9 147v.2M86.9 147.3v.1M86.9 147.5v.2M86.9 147.7v.2M86.9 148v.2M86.9 148.2v.2M86.9 148.5v.2M86.9 148.7v.2M86.9 149v.1M86.9 149.2v.2M86.9 149.5v.1M86.9 149.7v.1"/>
<path d="M86.9 149.9v.2M86.9 150.2v.2M86.9 150.4v.2M86.9 150.7v.1M86.9 150.9v.2M86.9 151.2v.1M86.9 151.4v.2M86.9 151.6v.2M86.9 151.9v.1M86.9 152.1v.2M86.9 152.4v.2M86.9 152.6v.2"/>
<path d="M86.9 152.9v.1M86.9 153.1v.2M86.9 153.4v.1M87.6 140.2v.2M87.6 140.4v.2M87.6 140.7v.1M87.6 140.9v.2M87.6 141.2v.1M87.6 141.4v.2M87.6 141.6v.2M87.6 141.9v.2M87.6 142.1v.2"/>
<path d="M87.6 142.4v.2M87.6 142.6v.2M87.6 142.9v.1M87.6 143.1v.2M87.6 143.4v.1M87.6 143.6v.1M87.6 143.8v.2M87.6 144.1v.2M87.6 144.3v.2M87.6 144.6v.1M87.6 144.8v.2M87.6 145.1v.1"/>
<path d="M87.6 145.3v.1M87.6 145.5v.2M87.6 145.8v.2M87.6 146v.2M87.6 146.3v.1M87.6 146.5v.2M87.6 146.8v.1M87.6 147v.2M87.6 147.3v.1M87.6 147.5v.1M87.6 147.7v.2M87.6 148v.2"/>
<path d="M87.6 148.2v.2M87.6 148.4v.2M87.6 148.7v.2M87.6 149v.1M87.6 149.2v.1M87.6 149.4v.2M87.6 149.7v.1M87.6 149.9v.2M87.6 150.2v.1M87.6 150.4v.2M87.6 150.7v.1M87.6 150.9v.2"/>
<path d="M87.6 151.2v.1M87.6 151.4v.1M87.6 151.6v.2M87.6 151.9v.1M87.6 152.1v.2M87.6 152.3v.2M87.6 152.6v.2M87.6 152.9v.1M87.6 153.1v.1M87.6 153.3v.2M87.6 153.6v.1M54.6 170.7h24.2"/>
<path d="M54.6 171.7h24.2M56.1 170.7v1M56.1 174.7v2.9M61 164.7h-4.9v3.1M79.5 168.5h1.6v5.4h-1.6zM80.6 170.7v.4M80.6 171.4v.3M86.1 168.5h1.6v5.4h-1.6zM86.6 170.7v.4M86.6 171.4v.3M87.7 170.7h-8.2v1h8.2h-4.4M89.8 169.8h16.9"/>
<path d="M173 170.9h93.2v26.8h-93.2zM182.6 179.4v11.9M197.5 179.4v11.9M12.9 191.5h128.4M12.9 194.6h128.4M23 191.5v6.2M99.6 191.5v8.4M120 191.5v6.2M141.3 197.7h31.7M143 192h.4M143.5 192h.2M143.8 192h.7"/>
<path d="M144.6 192h.2M144.9 192h.7M145.7 192h.1M146 192h.7M146.8 192h.1M147.1 192h.7M147.9 192h.1M148.2 192h.7M148.4 186.2v.6M148.4 187v.1M148.4 187.3v.6M148.4 188.1v.1"/>
<path d="M148.4 188.4v.6M148.4 189.2v.1M148.4 189.5v.6M148.4 190.3v.1M148.4 190.6v.6M148.4 191.4v.1M148.4 191.7v.6M148.4 192.5v.1M148.4 192.8v.6M148.4 193.6v.1M148.4 193.9v.6M148.4 194.7v.1"/>
<path d="M148.4 195v.7M148.4 195.8v.1M148.4 196.1v.7M148.4 196.9v.1M148.4 197.2v.7M149 192h.1M149.3 192h.7M150.1 192h.1M150.4 192h.7M151.2 192h.1M151.5 192h.7M152.3 192h.1"/>
<path d="M152.6 192h.7M153.4 192h.1M153.7 192h.7M154.5 192h.1M154.8 192h.7M155.6 192h.1M155.9 192h.7M156.7 192h.1M157 192h.6M157.8 192h.1M158.1 192h.6M158.9 192h.1"/>
<path d="M159.2 189.1l11.4-1.9v9.6l-11.4-1.9zM159.2 192h.6M160 192h.1M160.3 192h.6M161.1 192h.1M161.4 192h.6M162.2 192h.1M162.5 192h.6M163.3 192h.1M163.6 192h.6M164.4 192h.1M164.7 192h.6"/>
<path d="M165.5 192h.1M165.8 192h.6M166.6 192h.1M166.9 192h.6M167.7 192h.1M168 192h.6M168.8 192h.1M169.1 192h.6M169.9 192h.1M170.2 192h.6M171 192h.1M171.3 192h.6"/>
<path d="M172.1 192h.1M172.4 192h.3M173 185h-31.7v12.7h-103M180.1 197.7h86.1"/>
<circle cx="197.9" cy="60.8" r=".7"/>
<circle cx="202.2" cy="60.8" r=".7"/>
<circle cx="197.9" cy="84.6" r=".7"/>
<circle cx="202.2" cy="84.6" r=".7"/>
<circle cx="79.8" cy="168.8" r=".15"/>
<circle cx="79.8" cy="173.6" r=".15"/>
<circle cx="80.7" cy="168.8" r=".15"/>
<circle cx="80.7" cy="173.6" r=".15"/>
<circle cx="86.5" cy="173.6" r=".15"/>
<circle cx="86.5" cy="168.8" r=".15"/>
<circle cx="87.3" cy="168.8" r=".15"/>
<circle cx="87.3" cy="173.6" r=".15"/>
<circle cx="148.4" cy="192" r="2.86"/>
<circle cx="148.4" cy="192" r="4.8"/>
</g>
<g fill="#000" stroke="#000" stroke-width=".16">
<path d="M79.5 33.6l3-.6v1zM84.7 33l3 .6-3 .4zM43.6 41.1l.5 3h-1zM71 42l.5 2.9h-1zM196.3 48.5l1.6-.3v.6zM197.9 54.9l1.6-.2v.5zM200.6 54.7l1.6 .2-1.6 .3zM202.3 48.2l1.6 .3-1.6 .3zM70.5 60.3h1l-.5 2.9zM71 64.1l.5 2.9h-.9zM87.2 72.8l2.2-.3v.7zM192.7 60.8l.3 1.6h-.5z"/>
<path d="M210.6 59.2l.2 1.5h-.5zM70.6 93.6h.9l-.5 2.9zM192.5 83h.5l-.3 1.6zM210.3 84.7h.5l-.2 1.5zM71.1 97.2l.6 2.9h-1zM43.1 150.8h1l-.5 2.9zM70.7 148.6h1l-.6 2.9zM56.1 171.7l.4 3h-.9zM55.6 167.8h.9l-.4 2.9zM87.7 169.8l2.1-.3v.7z"/>
</g>
<path d="M173 168h93.2v2.9h-93.2zM173 170.9v26.8M173 179.4h37.3M174.6 170.9h91.6M210.3 170.9v26.8M173 191.3h93.2M173 188.2h93.2M173 185h93.2M173 181.8h93.2M173 194.5h93.2M230.3 194.5v3.2M245.7 194.5v3.2" fill="none" stroke="#000" stroke-width=".16"/>
<text font-size="7.5" x="129.9" y="144.3">CRM DOOR 11</text>
<text font-size="4.5" x="72.4" y="188.3">QTY:02 NOS</text>
<g font-size="4.1">
<text x="93.2" y="32.8">375</text>
<text x="70.2" y="55.6" transform="rotate(-90 70.2 55.6)">973</text>
<text x="70.3" y="85.3" transform="rotate(-90 70.3 85.3)">1500</text>
<text x="42.8" y="102" transform="rotate(-90 42.8 102)">5205</text>
<text x="70.4" y="123.1" transform="rotate(-90 70.4 123.1)">2512</text>
<text x="56.6" y="163.9">60</text>
</g>
<g font-size="2.5">
<text x="181.6" y="173.9">3 LEAF RIGHT SIDE</text>
<text x="181.6" y="176.9">CRM DOOR 11/GATE 25</text>
</g>
<g font-size="2.4">
<text x="238.5" y="173.5">NIHVA TECHNOLOGIES</text>
<text x="242.1" y="176.2">PVT. LTD. PUNE</text>
</g>
<g font-size="2.2">
<text x="198.9" y="48.1">70</text>
<text x="204.1" y="54.5">=40=</text>
<text x="94.7" y="72.2">MS SQ TUBE</text>
<text x="94.7" y="75">40X60X1.2</text>
<text x="192.3" y="75.8" transform="rotate(-90 192.3 75.8)">=220=</text>
<text x="210.1" y="74.5" transform="rotate(-90 210.1 74.5)">250</text>
<text x="189" y="93.4">MATERIAL:MS PLATE</text>
<text x="194.9" y="98.7">QTY:04 nos</text>
<text x="195.6" y="96">THK:10MM</text>
<text x="92.4" y="169.3">MS BOTTOM</text>
<text x="94.9" y="172.2">PLATE</text>
<text x="198.5" y="184.3">16/05/2022</text>
<text x="211.2" y="184.2">CLIENT - NIHVA TECHNOLOGIES PVT LTD</text>
<text x="197.9" y="187.2">16/05/2022</text>
<text x="197.9" y="190.5">16/05/2022</text>
<text x="211.1" y="190.5">PRODUCT - SLIDING DOOR</text>
<text x="211.2" y="187.4">LOCATION -</text>
<text x="13.9" y="194">Rev No.</text>
<text x="24.2" y="194">Revision</text>
<text x="101" y="193.7">Date</text>
<text x="121.3" y="193.7">Revised By</text>
<text x="210.9" y="196.8">SCALE: NTS</text>
<text x="211.9" y="193.7">DWG NO:-NIHVA/22-23/CLT/</text>
<text x="230.7" y="196.8">SCALE:--</text>
<text x="241.7" y="196.8">1:1</text>
<text x="246.7" y="196.8">SHEET:</text>
</g>
<g font-size="1.8">
<text x="241.5" y="179.9">Email:- info@nihva.com</text>
<text x="242.6" y="178.1">Tel : 020 66304033</text>
<text x="239.3" y="181.6">Website:- www.nihva.com</text>
</g>
<g font-size="1.7">
<text x="173.5" y="184.1">DRAWN</text>
<text x="186.5" y="184.1">KISHAN</text>
<text x="187.1" y="181">NAME</text>
<text x="200.9" y="181.4">DATE</text>
<text x="173.4" y="186.9">CHECK</text>
<text x="173.5" y="190">APPRD.</text>
<text x="186.6" y="187.1">M.SUTAR</text>
<text x="186.7" y="190.2">V.TARAK</text>
</g>
<text font-size="1.6" x="175.1" y="169.8">This drawing &amp; design is the property of NIHVA TECHNOLOGIES. Not to be sold or copied to any other concern.</text>
<text font-size="1.5" x="178.9" y="196.6">ALL DIMENSION ARE IN mm</text>
<text font-size="1.4" x="173.4" y="193.3">If any queries contact : design@nihva.com</text>
</svg>
